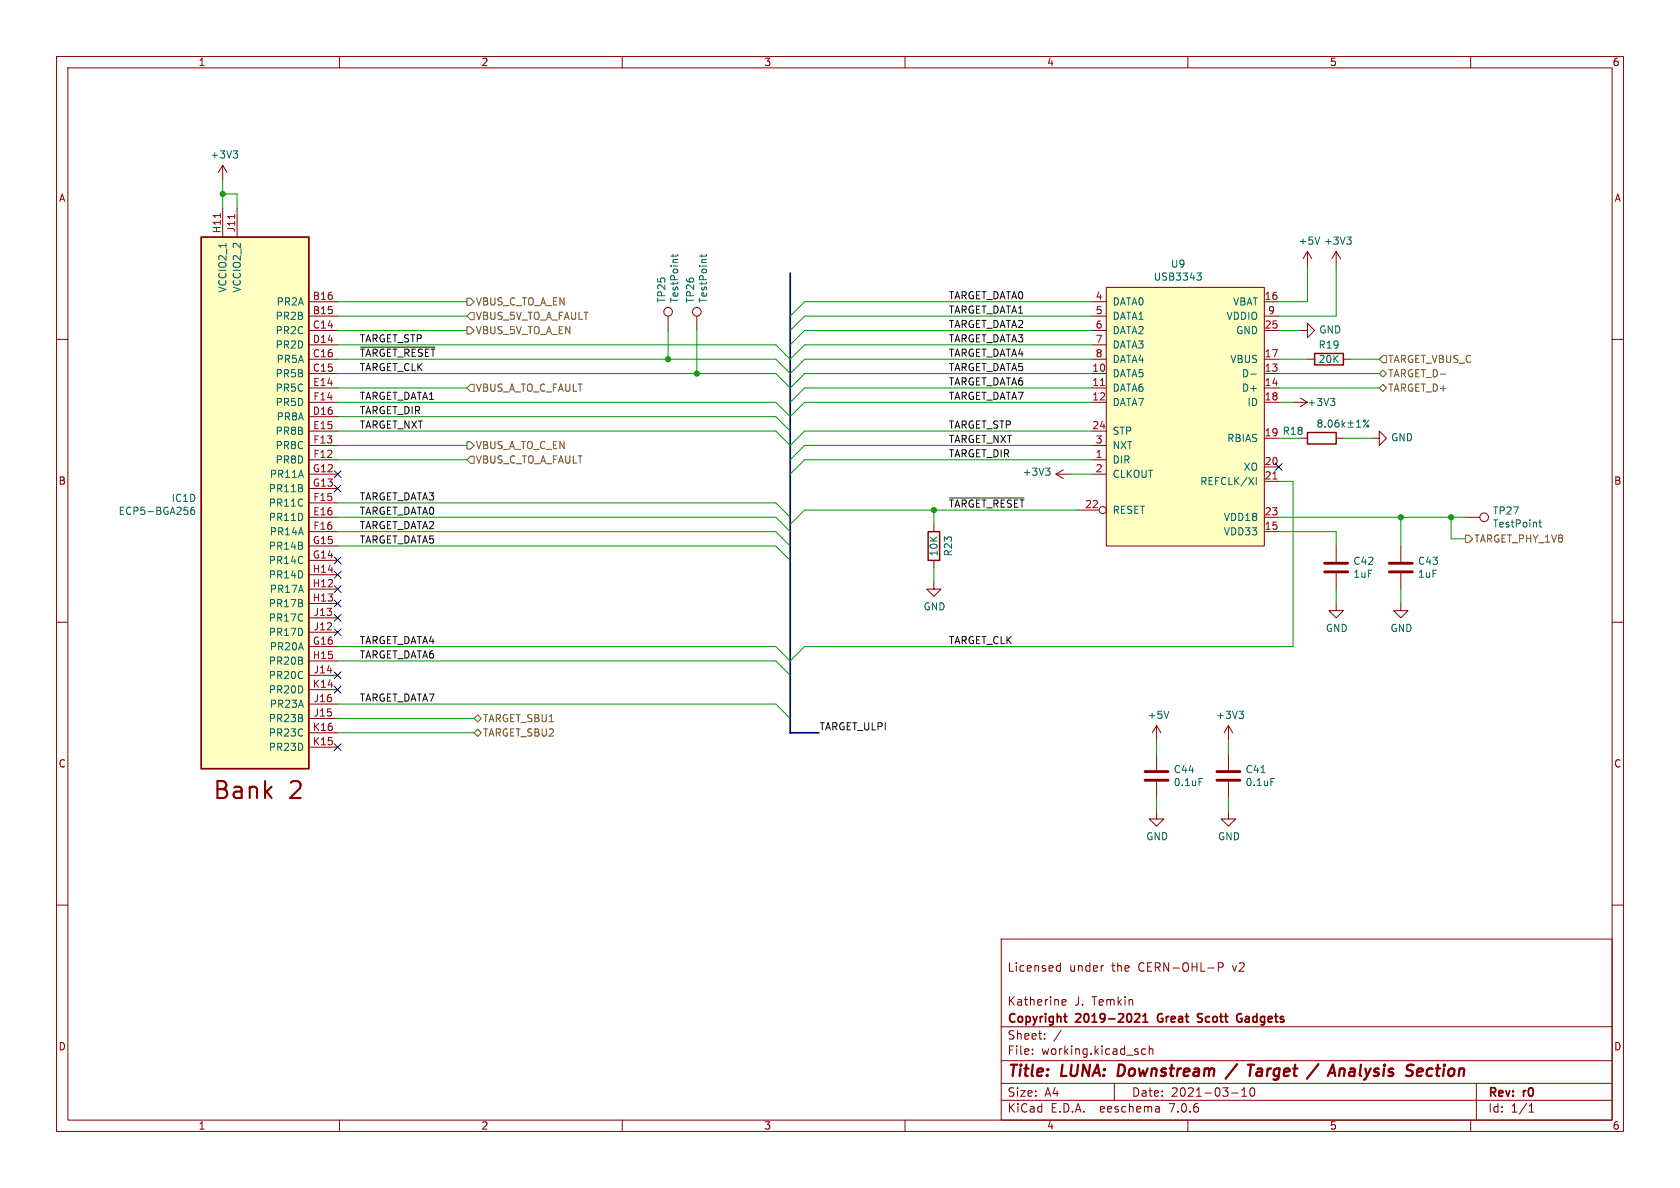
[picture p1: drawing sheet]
<svg xmlns="http://www.w3.org/2000/svg" width="297mm" height="210mm" viewBox="0 0 297 210" stroke-linecap="round" stroke-linejoin="round" font-family="sans-serif">
<g fill="none" stroke="#840000" stroke-width=".18">
<path d="M10 10h277v190h-277zM12 12h273v186h-273zM60 10v2M110 10v2M160 10v2M210 10v2M260 10v2M39.4 29.2v2.6M39.4 36.8v5.1M39.4 29.2l-.8 1.3M39.4 29.2l.7 1.3M41.9 36.8v5.1"/>
<path d="M10 60h2M54.6 55.9h5.1M54.6 53.3h5.1M54.6 58.4h5.1M118.1 55.9v2.5M123.2 55.9v2.5M193 55.9h2.6M193 53.3h2.6M193 58.4h2.6M195.6 50.8h27.9v45.7h-27.9zM223.5 55.9h2.6M223.5 53.3h2.6"/>
<path d="M223.5 58.4h2.6M229.9 58.4h1.2v-1.2l1.3 1.2-1.3 1.3v-1.3M231.1 44.5l-.7 1.2M231.1 44.5v2.5M231.1 44.5l.8 1.2M236.2 44.5l-.7 1.2M236.2 44.5v2.5M236.2 44.5l.8 1.2M285 60h2M54.6 66h5.1M54.6 63.5h5.1M54.6 61h5.1"/>
<path d="M54.6 73.7h5.1M54.6 68.6h5.1M54.6 76.2h5.1M54.6 78.7h5.1M54.6 71.1h5.1M193 66h2.6M193 63.5h2.6M193 61h2.6M193 68.6h2.6M193 76.2h2.6M193 78.7h2.6M193 71.1h2.6"/>
<path d="M223.5 66h2.6M223.5 63.5h2.6M223.5 68.6h2.6M223.5 71.1h2.6M228.6 71.1h2.5M229.9 77.5h1.2M229.9 70.4l1.2 .7M231.1 63.5h1.3M231.1 71.1l-1.2 .8M236.2 77.5h1.3M237.5 63.5h1.3M242.6 77.5h1.2v-1.3l1.3 1.3-1.3 1.2v-1.2"/>
<path d="M54.6 91.4h5.1M54.6 81.3h5.1M54.6 88.9h5.1M54.6 94h5.1M54.6 83.8h5.1M54.6 86.4h5.1M54.6 99.1h5.1M54.6 96.5h5.1M165.1 92.7v1.3M165.1 99.1v1.2M186.7 83.8h2.5M186.7 83.8l1.3 .8"/>
<path d="M188 83.1l-1.3 .7M190.5 90.2h3.8M193 81.3h2.6M193 83.8h2.6M223.5 91.4h2.6M223.5 94h2.6M223.5 82.6h2.6M223.5 85.1h2.6M236.2 96.5v2.8M247.6 96.5v2.8M259.1 91.4h2.5M10 110h2"/>
<path d="M54.6 114.3h5.1M54.6 104.1h5.1M54.6 106.7h5.1M54.6 101.6h5.1M54.6 116.8h5.1M54.6 111.8h5.1M54.6 109.2h5.1M54.6 119.4h5.1M165.1 102.9v1.2h1.3l-1.3 1.3-1.3-1.3h1.3M236.2 106.7v1.3h1.3l-1.3 1.2-1.3-1.2h1.3M236.2 101.3v2.8M247.6 106.7v1.3h1.3l-1.3 1.2-1.2-1.2h1.2"/>
<path d="M247.6 101.3v2.8M285 110h2M54.6 127h5.1M54.6 124.5h5.1M54.6 121.9h5.1M54.6 132.1h5.1M54.6 129.5h5.1M204.5 128.3v2.5M204.5 133.4v2.7M204.5 138.2v2.8M204.5 128.3l-.8 1.2M204.5 128.3l.7 1.2"/>
<path d="M217.2 128.3l-.8 1.2M217.2 128.3v2.5M217.2 133.4v2.7M217.2 138.2v2.8M217.2 128.3l.7 1.2M10 160h2M204.5 143.5v1.3h1.2l-1.2 1.3-1.3-1.3h1.3M217.2 143.5v1.3h1.2l-1.2 1.3-1.3-1.3h1.3M285 160h2M177 166h108v32h-108zM186.9 171.6h.6M186.9 170.8h.6"/>
<path d="M187.5 170.2v1.5M187.7 177.2l.8-.1-.1-.3-.4-.1-.3 .2 .1 .7h.6M195 170.7h.1M215.4 171l.7-.1 .1-.2v-.4l-.2-.1h-.6v1.5M60 198v2M110 198v2M160 198v2M177 194.5h108M177 191.5h108M177 187.5h108M177 181.5h108M182.5 186.3v.1"/>
<path d="M182.5 185.5v.1M184.7 183.6v.1M184.7 182.8v.1M187.6 182.1l-1.3 2M197 191.5v3M202.5 185.5l-.4-.1-.3 .3v.4l.2 .2h.5M203.2 185.5l.2-.1 .3 .1 .1 .9M203.2 184.9v1.5M204.9 195.7l.1 .9M205 196.5l-.2 .1M205 196h-.2M210 198v2"/>
<path d="M217.7 193.2h1.2M219.5 193.8h.9M219.5 192.7l.5-.4v1.5M221.2 192.4l.1-.1a.81 .81 0 0 1 .6 .6 .81 .81 0 0 1-.3 .8l-.1 .1a.81 .81 0 0 1-.6-.6 .81 .81 0 0 1 .3-.8zM260 198v2M261 191.5v6.5M270.3 196.6h.9M270.3 195.5l.4-.4v1.5"/>
<circle cx="118.1" cy="55.1" r=".76"/>
<circle cx="123.2" cy="55.1" r=".76"/>
<circle cx="194.9" cy="90.2" r=".63"/>
<circle cx="262.4" cy="91.4" r=".76"/>
</g>
<path d="M197.8 188.2l-.2 2h.5M218.7 188.1l-2 2.6M220.6 188.2h1.1M221.2 188.2l-.3 2M222.9 188.9l-.6 .1M222.9 189.4h-.5a.4 .4 0 0 0-.3 .4 .4 .4 0 0 0 .2 .4h.5M233.1 188.1l-2 2.6M236.9 189.1a.49 .49 0 0 1 .8 .1l-.1 1M253.1 188.9a.66 .66 0 0 0-.8 .4v.7l.2 .2h.4" fill="none" stroke="#840000" stroke-width=".4"/>
<path d="M35.6 41.9h19v94h-19zM188.1 179.7h.5M200.6 179.3l.6-.1 .2 .1 .1 .3-.9 1.1h.9M202.1 179.6l.4-.4v1.5M204.8 179.4l-.2 .4 .2 .7M212.6 179.3l-.6-.1-.3 .3 .1 .3 .6 .2M218.9 179.3h.6M188.5 180.7h.1M202.1 180.7h.8M211.7 180.6h.7M219.3 180h.3v.5l-.3 .2-.4-.1" fill="none" stroke="#840000" stroke-width=".3"/>
<g fill="#ffffc2" stroke="#ffffc2" stroke-width=".18">
<path d="M35.6 41.9h19v94h-19z"/>
<path d="M195.6 50.8h27.9v45.7h-27.9z"/>
</g>
<path d="M39 37.7v.8M41.5 37.9v.7M194.6 68.2h.7M225 84.7h.8" fill="none" stroke="#a90000" stroke-width=".18"/>
<g fill="none" stroke="#006464" stroke-width=".18">
<path d="M41.2 26.7h.8l-.4 .4M41.8 27.1l.2 .3v.3l-.2 .2M119 45v.5M119.8 45l-.1 .3h-1.1M124.1 45v.5M124.9 45l-.2 .3h-1.1M211.6 48.3h.8l-.5 .4 .4 .2 .1 .4-.3 .2h-.3M233.3 41.9l-.4 1.3M238.1 41.9h.8l-.4 .5M238.6 42.4l.3 .2v.3l-.3 .3M221.1 66.1h1M233.2 74.8l-.2-.3 .2-.3h.3l.2 .3-.2 .3"/>
<path d="M233.2 74.8l-.2 .2v.4l.2 .1 .4-.1 .1-.1v-.3l-.2-.2M233.2 74.8h.3M234.3 75.4v.1M235 74.3l.1-.1a.68 .68 0 0 1 .4 .7 .68 .68 0 0 1-.4 .6 .84 .84 0 0 1-.1-1.2zM235.2 70.4h.8l-.4 .5M235.7 70.9l.3 .3v.3l-.3 .2M236.6 74.2l-.3 .1a.86 .86 0 0 0 0 1.2l.4-.1v-.4l-.2-.3-.4 .1-.1 .2M237.3 74.2v1.3M237.4 75l.4 .5M237.8 74.7l-.5 .4M238.3 74.8h1M238.3 75.5h1"/>
<path d="M238.8 74.3v1M239.8 75.5h.7M239.8 74.6l.4-.4v1.3M242 74.2l-1 1.3M34.3 89.7h-.3a.86 .86 0 0 0 0 1.2l.4-.1v-.4l-.2-.3-.4 .1-.1 .2M184.8 82.7h.8l-.4 .5M185.4 83.2l.2 .3v.3l-.2 .2M222.1 84.4v1.3M272 92.3h.5M272.2 91.9v1.1l.3 .2M206.6 125.7l-.4 1.3M212 137.6h.6"/>
<path d="M219 125.7h.8l-.4 .5M219.6 126.2l.2 .3v.3l-.2 .2M222.9 136.6h.7M224.7 137.6h.6"/>
<circle cx="241.2" cy="74.4" r=".18"/>
<circle cx="241.8" cy="75.3" r=".18"/>
</g>
<path d="M234.2 99.6h4.1M245.6 99.6h4.1M234.2 101.1h4.1M245.6 101.1h4.1M202.4 137.9h4.1M202.4 136.4h4.1M215.1 137.9h4.1M215.1 136.4h4.1" fill="none" stroke="#840000" stroke-width=".51"/>
<path d="M231.1 76.5h5.1v2h-5.1zM232.4 62.5h5.1v2h-5.1zM164.1 94h2v5.1h-2z" fill="none" stroke="#840000" stroke-width=".25"/>
<path d="M82.5 52.7h.7l.6 .6-.6 .7h-.7zM82.5 57.8h.7l.6 .6-.6 .7h-.7zM83.2 55.2h.6v1.3h-.6l-.7-.6zM82.5 78.1h.7l.6 .6-.6 .7h-.7zM83.2 67.9h.6v1.3h-.6l-.7-.6zM243.8 68.6l.7-.7 .6 .7-.6 .6zM243.8 66l.7-.6 .6 .6-.6 .7zM244.5 62.9h.6v1.2h-.6l-.7-.6zM83.2 80.6h.6v1.3h-.6l-.7-.6zM259.1 94.6h.6l.6 .7-.6 .6h-.6zM83.8 127l.7-.6 .6 .6-.6 .6zM83.8 129.5l.7-.6 .6 .6-.6 .7z" fill="none" stroke="#725600" stroke-width=".18"/>
<path d="M63.7 61.4h13.2M167.9 88h13.1" fill="none" stroke="#0f0f0f" stroke-width=".18"/>
<path d="M139.7 48.3v81.2h5.1" fill="none" stroke="#000084" stroke-width=".3"/>
<g fill="none" stroke="#009600" stroke-width=".18">
<path d="M39.4 34.3h2.5v2.5M39.4 31.8v5M59.7 53.3h22.8M59.7 55.9h22.8M59.7 58.4h22.8M118.1 58.4v5.1M123.2 58.4v7.6M193 53.3h-50.8l-2.5 2.6M193 55.9h-50.8l-2.5 2.5M193 58.4h-50.8l-2.5 2.6M226.1 58.4h3.8M231.1 47v6.3h-5"/>
<path d="M236.2 47v8.9h-10.1M59.7 68.6h22.8M59.7 66h77.5l2.5 2.6 2.5-2.6h50.8M59.7 63.5h77.5l2.5 2.5 2.5-2.5h50.8M59.7 71.1h77.5l2.5 2.6 2.5-2.6h50.8M59.7 78.7h22.8M59.7 76.2h77.5l2.5 2.5 2.5-2.5h50.8M59.7 73.7h77.5l2.5 2.5M59.7 61h77.5l2.5 2.5 2.5-2.5h50.8M193 68.6h-50.8l-2.5 2.5M193 78.7h-50.8l-2.5 2.6M226.1 68.6h17.7"/>
<path d="M226.1 66h17.7M226.1 63.5h5M226.1 77.5h3.8M226.1 71.1h2.5M237.5 77.5h5.1M238.8 63.5h5M59.7 91.4h77.5l2.5 2.6M59.7 81.3h22.8M59.7 96.5h77.5l2.5 2.6M59.7 88.9h77.5l2.5 2.5M59.7 94h77.5l2.5 2.5M165.1 90.2v2.5"/>
<path d="M189.2 83.8h3.8M190.5 90.2h-48.3l-2.5 2.5M193 81.3h-50.8l-2.5 2.5M226.1 85.1h2.5v29.2h-86.4l-2.5 2.5-2.5-2.5h-77.5M226.1 91.4h33M226.1 94h10.1v2.5M247.6 91.4v5.1M256.5 91.4v3.9h2.6M59.7 116.8h77.5l2.5 2.6M165.1 100.3v2.6M236.2 104.1v2.6M247.6 104.1v2.6"/>
<path d="M59.7 129.5h24.1M59.7 124.5h77.5l2.5 2.5M59.7 127h24.1M204.5 130.8v2.6M217.2 130.8v2.6M204.5 141v2.5M217.2 141v2.5"/>
</g>
<g fill="none" stroke="#000084" stroke-width=".18">
<path d="M59.1 98.5l1.2 1.2M59.1 83.2l1.2 1.2M59.1 85.8l1.2 1.2M60.3 98.5l-1.2 1.2M60.3 83.2l-1.2 1.2M60.3 85.8l-1.2 1.2M225.5 81.9l1.2 1.3M226.7 81.9l-1.2 1.3M59.1 103.5l1.2 1.2M59.1 118.8l1.2 1.2M59.1 111.2l1.2 1.2M59.1 108.6l1.2 1.2"/>
<path d="M59.1 101l1.2 1.2M59.1 106.1l1.2 1.2M60.3 103.5l-1.2 1.2M60.3 118.8l-1.2 1.2M60.3 111.2l-1.2 1.2M60.3 108.6l-1.2 1.2M60.3 101l-1.2 1.2M60.3 106.1l-1.2 1.2M59.1 121.3l1.2 1.2M59.1 131.5l1.2 1.2M60.3 121.3l-1.2 1.2M60.3 131.5l-1.2 1.2"/>
</g>
<g fill="#009600" stroke="#009600" stroke-width=".18">
<circle cx="247.6" cy="91.4" r=".46"/>
<circle cx="256.5" cy="91.4" r=".46"/>
<circle cx="118.1" cy="63.5" r=".46"/>
<circle cx="39.4" cy="34.3" r=".46"/>
<circle cx="123.2" cy="66" r=".46"/>
<circle cx="165.1" cy="90.2" r=".46"/>
</g>
<g font-size="4.2" fill="#840000">
<text x="37.5" y="141.8">Bank</text>
<text x="51.1" y="141.8">2</text>
</g>
<g font-size="2.8" fill="#840000">
<text x="178" y="190.9">Title:</text>
<text x="187.7" y="190.9">LUNA:</text>
<text x="198.5" y="190.9">Downstream</text>
<text x="223.1" y="190.9">Target</text>
<text x="234.7" y="190.9">/</text>
<text x="239.1" y="190.9">Analysis</text>
<text x="253.5" y="190.9">Section</text>
</g>
<g font-size="2.1" fill="#840000">
<text x="178" y="172">Licensed</text>
<text x="189" y="172">under</text>
<text x="196.6" y="172">the</text>
<text x="201.4" y="172">CERN-OHL-P</text>
<text x="218.2" y="172">v2</text>
<text x="178" y="178">Katherine</text>
<text x="189.9" y="178">J.</text>
<text x="193.1" y="178">Temkin</text>
<text x="178" y="184">Sheet:</text>
<text x="178" y="181.2">Copyright</text>
<text x="190.3" y="181.2">2019-2021</text>
<text x="205.3" y="181.2">Great</text>
<text x="213" y="181.2">Scott</text>
<text x="220.5" y="181.2">Gadgets</text>
<text x="178" y="186.7">File:</text>
<text x="184.1" y="186.7">working.kicad_sch</text>
<text x="178" y="196.9">KiCad</text>
<text x="178" y="194.1">Size:</text>
<text x="184.7" y="194.1">A4</text>
<text x="185.7" y="196.9">E.D.A.</text>
<text x="194.6" y="196.9">eeschema</text>
<text x="200" y="194.1">Date:</text>
<text x="207" y="196.9">7.0.6</text>
<text x="207" y="194.1">2021-03-10</text>
<text x="263" y="194.3">Rev:</text>
<text x="263" y="196.9">Id:</text>
<text x="267.1" y="196.9">1/1</text>
<text x="269.4" y="194.3">r0</text>
</g>
<g font-size="1.8" fill="#840000">
<text x="35" y="11.9">1</text>
<text x="85" y="11.9">2</text>
<text x="135" y="11.9">3</text>
<text x="185" y="11.9">4</text>
<text x="235" y="11.9">5</text>
<text x="285" y="11.9">6</text>
<text x="10.3" y="35.9">A</text>
<text x="285.3" y="35.9">A</text>
<text x="10.3" y="85.9">B</text>
<text x="285.3" y="85.9">B</text>
<text x="10.3" y="135.9">C</text>
<text x="285.3" y="135.9">C</text>
<text x="10.3" y="185.9">D</text>
<text x="285.3" y="185.9">D</text>
<text x="35" y="199.9">1</text>
<text x="85" y="199.9">2</text>
<text x="135" y="199.9">3</text>
<text x="185" y="199.9">4</text>
<text x="235" y="199.9">5</text>
<text x="285" y="199.9">6</text>
</g>
<g font-size="1.8" fill="#006464">
<text x="37.1" y="28.2">+3V3</text>
<text x="206.9" y="47.5">U9</text>
<text x="229.5" y="43.5">+5V</text>
<text x="233.9" y="43.5">+3V3</text>
<text x="40.2" y="51.8" transform="rotate(-90 40.2 51.8)">VCCIO2_1</text>
<text x="42.8" y="51.8" transform="rotate(-90 42.8 51.8)">VCCIO2_2</text>
<text x="117.8" y="53.7" transform="rotate(-90 117.8 53.7)">TP25</text>
<text x="120.1" y="53.7" transform="rotate(-90 120.1 53.7)">TestPoint</text>
<text x="122.9" y="53.7" transform="rotate(-90 122.9 53.7)">TP26</text>
<text x="125.2" y="53.7" transform="rotate(-90 125.2 53.7)">TestPoint</text>
<text x="203.9" y="49.8">USB3343</text>
<text x="48.6" y="56.7">PR2B</text>
<text x="48.6" y="59.3">PR2C</text>
<text x="48.8" y="54.2">PR2A</text>
<text x="196.6" y="54.2">DATA0</text>
<text x="196.6" y="56.7">DATA1</text>
<text x="196.6" y="59.3">DATA2</text>
<text x="216.7" y="56.7">VDDIO</text>
<text x="217.9" y="54.2">VBAT</text>
<text x="218.4" y="59.3">GND</text>
<text x="233.1" y="59.2">GND</text>
<text x="48.6" y="61.8">PR2D</text>
<text x="48.8" y="64.4">PR5A</text>
<text x="196.6" y="61.8">DATA3</text>
<text x="196.6" y="64.4">DATA4</text>
<text x="217.4" y="64.4">VBUS</text>
<text x="233" y="61.8">R19</text>
<text x="233" y="64.4">20K</text>
<text x="48.6" y="66.9">PR5B</text>
<text x="48.6" y="69.4">PR5C</text>
<text x="48.6" y="72">PR5D</text>
<text x="196.6" y="66.9">DATA5</text>
<text x="196.6" y="69.4">DATA6</text>
<text x="196.6" y="72">DATA7</text>
<text x="219.5" y="66.9">D-</text>
<text x="219.5" y="69.4">D+</text>
<text x="220.4" y="72">ID</text>
<text x="231" y="72">+3V3</text>
<text x="48.6" y="77.1">PR8B</text>
<text x="48.8" y="74.5">PR8A</text>
<text x="196.6" y="77.1">STP</text>
<text x="223.5" y="77.2">19 R18</text>
<text x="48.6" y="82.1">PR8D</text>
<text x="48.6" y="79.6">PR8C</text>
<text x="196.6" y="82.1">DIR</text>
<text x="196.6" y="79.6">NXT</text>
<text x="216.9" y="78.3">RBIAS</text>
<text x="219.8" y="83.4">XO</text>
<text x="245.8" y="78.2">GND</text>
<text x="30.2" y="88.9">IC1D</text>
<text x="47.4" y="89.8">PR11C</text>
<text x="47.4" y="87.2">PR11B</text>
<text x="47.6" y="84.7">PR11A</text>
<text x="180.7" y="84.3">+3V3</text>
<text x="196.6" y="84.7">CLKOUT</text>
<text x="212.1" y="86">REFCLK/XI</text>
<text x="20.9" y="91.2">ECP5-BGA256</text>
<text x="47.4" y="92.3">PR11D</text>
<text x="47.6" y="94.8">PR14A</text>
<text x="196.6" y="91">RESET</text>
<text x="216.3" y="94.8">VDD33</text>
<text x="216.3" y="92.3">VDD18</text>
<text x="263.8" y="91.2">TP27</text>
<text x="263.8" y="93.4">TestPoint</text>
<text x="47.4" y="99.9">PR14C</text>
<text x="47.4" y="97.4">PR14B</text>
<text x="166" y="98.5" transform="rotate(-90 166 98.5)">10K</text>
<text x="168.5" y="98.5" transform="rotate(-90 168.5 98.5)">R23</text>
<text x="239.2" y="100.1">C42</text>
<text x="250.6" y="100.1">C43</text>
<text x="47.4" y="107.5">PR17B</text>
<text x="47.4" y="102.5">PR14D</text>
<text x="47.6" y="105">PR17A</text>
<text x="239.2" y="102.3">1uF</text>
<text x="250.6" y="102.3">1uF</text>
<text x="47.4" y="112.6">PR17D</text>
<text x="47.4" y="110.1">PR17C</text>
<text x="163.2" y="108.1">GND</text>
<text x="234.3" y="111.9">GND</text>
<text x="245.7" y="111.9">GND</text>
<text x="47.4" y="117.7">PR20B</text>
<text x="47.6" y="115.2">PR20A</text>
<text x="47.4" y="120.2">PR20C</text>
<text x="47.4" y="122.8">PR20D</text>
<text x="47.6" y="125.3">PR23A</text>
<text x="47.4" y="127.9">PR23B</text>
<text x="47.4" y="130.4">PR23C</text>
<text x="202.8" y="127.3">+5V</text>
<text x="214.9" y="127.3">+3V3</text>
<text x="47.4" y="132.9">PR23D</text>
<text x="207.4" y="136.9">C44</text>
<text x="220.1" y="136.9">C41</text>
<text x="207.4" y="139.2">0.1uF</text>
<text x="220.1" y="139.2">0.1uF</text>
<text x="202.5" y="148.7">GND</text>
<text x="215.2" y="148.7">GND</text>
</g>
<g font-size="1.8" fill="#a90000">
<text x="39.1" y="41.3" transform="rotate(-90 39.1 41.3)">H11</text>
<text x="41.7" y="41.2" transform="rotate(-90 41.7 41.2)">J11</text>
<text x="55.2" y="53.1">B16</text>
<text x="193.6" y="53.1">4</text>
<text x="223.5" y="53.1">16</text>
<text x="55.2" y="55.6">B15</text>
<text x="55.2" y="58.2">C14</text>
<text x="193.6" y="55.6">5</text>
<text x="193.6" y="58.2">6</text>
<text x="223.5" y="58.2">25</text>
<text x="224.1" y="55.6">9</text>
<text x="55.2" y="65.8">C15</text>
<text x="55.2" y="63.2">C16</text>
<text x="55.2" y="60.7">D14</text>
<text x="193" y="65.8">10</text>
<text x="193.6" y="60.7">7</text>
<text x="193.6" y="63.2">8</text>
<text x="223.5" y="65.8">13</text>
<text x="223.5" y="63.2">17</text>
<text x="55.3" y="68.3">E14</text>
<text x="55.3" y="70.9">F14</text>
<text x="193" y="68.3">11</text>
<text x="193" y="70.9">12</text>
<text x="223.5" y="68.3">14</text>
<text x="223.5" y="70.9">18</text>
<text x="55.2" y="73.4">D16</text>
<text x="55.3" y="75.9">E15</text>
<text x="193" y="75.9">24</text>
<text x="55.2" y="83.6">G12</text>
<text x="55.3" y="81">F12</text>
<text x="55.3" y="78.5">F13</text>
<text x="193.6" y="81">1</text>
<text x="193.6" y="83.6">2</text>
<text x="193.6" y="78.5">3</text>
<text x="223.5" y="82.3">20</text>
<text x="55.2" y="86.1">G13</text>
<text x="55.3" y="88.6">F15</text>
<text x="191.7" y="89.9">22</text>
<text x="223.5" y="84.8">21</text>
<text x="55.3" y="91.2">E16</text>
<text x="55.3" y="93.7">F16</text>
<text x="223.5" y="93.7">15</text>
<text x="223.5" y="91.2">23</text>
<text x="55.2" y="101.3">H14</text>
<text x="55.2" y="98.8">G14</text>
<text x="55.2" y="96.3">G15</text>
<text x="55.2" y="103.9">H12</text>
<text x="55.2" y="106.4">H13</text>
<text x="55.4" y="111.5">J12</text>
<text x="55.4" y="109">J13</text>
<text x="55.2" y="116.6">H15</text>
<text x="55.2" y="114">G16</text>
<text x="55.4" y="119.1">J14</text>
<text x="55.2" y="121.7">K14</text>
<text x="55.4" y="124.2">J16</text>
<text x="55.2" y="131.8">K15</text>
<text x="55.2" y="129.3">K16</text>
<text x="55.4" y="126.7">J15</text>
</g>
<g font-size="1.8" fill="#0f0f0f">
<text x="167.6" y="53">TARGET_DATA0</text>
<text x="167.6" y="55.5">TARGET_DATA1</text>
<text x="167.6" y="58.1">TARGET_DATA2</text>
<text x="63.5" y="63.2">~{TARGET_RESET}</text>
<text x="63.5" y="60.6">TARGET_STP</text>
<text x="63.5" y="65.7">TARGET_CLK</text>
<text x="167.6" y="63.2">TARGET_DATA4</text>
<text x="167.6" y="60.6">TARGET_DATA3</text>
<text x="167.6" y="65.7">TARGET_DATA5</text>
<text x="63.5" y="70.8">TARGET_DATA1</text>
<text x="167.6" y="68.2">TARGET_DATA6</text>
<text x="167.6" y="70.8">TARGET_DATA7</text>
<text x="63.5" y="75.9">TARGET_NXT</text>
<text x="63.5" y="73.3">TARGET_DIR</text>
<text x="167.6" y="75.9">TARGET_STP</text>
<text x="167.6" y="78.4">TARGET_NXT</text>
<text x="167.6" y="80.9">TARGET_DIR</text>
<text x="63.5" y="88.6">TARGET_DATA3</text>
<text x="167.6" y="89.8">~{TARGET_RESET}</text>
<text x="63.5" y="93.6">TARGET_DATA2</text>
<text x="63.5" y="91.1">TARGET_DATA0</text>
<text x="63.5" y="96.2">TARGET_DATA5</text>
<text x="63.5" y="114">TARGET_DATA4</text>
<text x="167.6" y="114">TARGET_CLK</text>
<text x="63.5" y="116.5">TARGET_DATA6</text>
<text x="63.5" y="124.1">TARGET_DATA7</text>
<text x="144.8" y="129.2">TARGET_ULPI</text>
</g>
<g font-size="1.8" fill="#725600">
<text x="84" y="54.2">VBUS_C_TO_A_EN</text>
<text x="84" y="56.7">VBUS_5V_TO_A_FAULT</text>
<text x="84" y="59.3">VBUS_5V_TO_A_EN</text>
<text x="245.3" y="64.4">TARGET_VBUS_C</text>
<text x="84" y="69.4">VBUS_A_TO_C_FAULT</text>
<text x="245.3" y="69.4">TARGET_D+</text>
<text x="245.3" y="66.9">TARGET_D-</text>
<text x="84" y="82.1">VBUS_C_TO_A_FAULT</text>
<text x="84" y="79.6">VBUS_A_TO_C_EN</text>
<text x="260.5" y="96.1">TARGET_PHY_1V8</text>
<text x="85.3" y="127.9">TARGET_SBU1</text>
<text x="85.3" y="130.4">TARGET_SBU2</text>
</g>
</svg>
